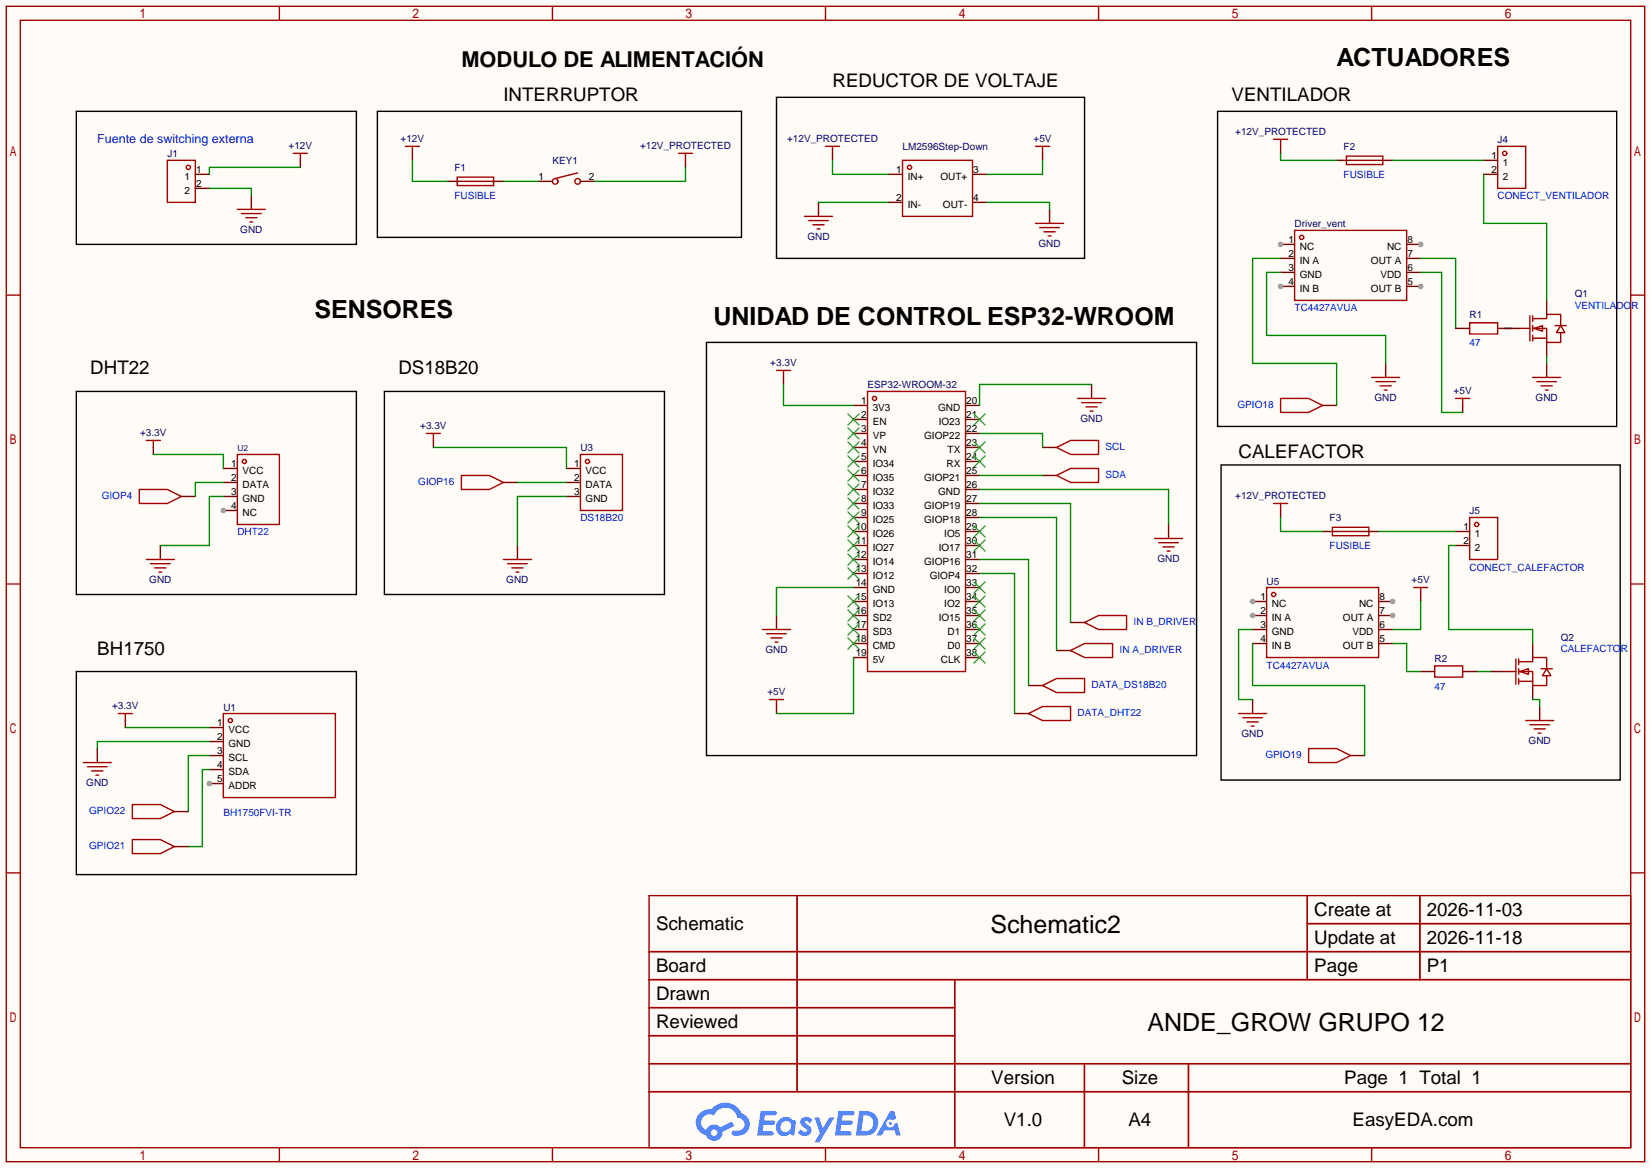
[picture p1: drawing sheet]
<svg xmlns="http://www.w3.org/2000/svg" width="299mm" height="212mm" viewBox="0 0 299 212" stroke-linecap="round" stroke-linejoin="round" font-family="sans-serif">
<path d="M0 0h299.5v211.8h-299.5z" fill="#fffcf7"/>
<g fill="none" stroke="#a10000" stroke-width=".25">
<path d="M1.1 1.1h297.2v209.6h-297.2zM3.7 3.7h292.1v204.5h-292.1zM50.7 1.1v2.6M100.2 1.1v2.6M149.7 1.1v2.6M199.3 1.1v2.6M248.8 1.1v2.6M1.1 53.5h2.6M295.8 53.5h2.5M1.1 105.9h2.6M295.8 105.9h2.5M1.1 158.3h2.6"/>
<path d="M295.8 158.3h2.5M117.7 162.4h178.1v45.8h-178.1zM117.7 172.6h178.1M117.7 177.7h178.1M144.6 162.4v35.6M173.2 177.7v30.5M237.1 162.4v15.3M237.1 167.5h58.7M257.5 162.4v15.3M117.7 182.8h55.5M117.7 192.9h178.1M117.7 187.8h55.5"/>
<path d="M117.7 198h178.1M196.7 192.9v15.3M215.6 192.9v15.3M50.7 208.2v2.5M100.2 208.2v2.5M149.7 208.2v2.5M199.3 208.2v2.5M248.8 208.2v2.5"/>
</g>
<g fill="#5487ff">
<path d="M145.5 202.8a1.3 1.3 0 0 1 1.8 .3l-.4 .6a.54 .54 0 0 0-.9-.2l.1 .2a1.58 1.58 0 0 1 1.1 1.6 1.43 1.43 0 0 1-2.5 .1l.5-.6a.64 .64 0 0 0 .5 .5 .64 .64 0 0 0 .7-.3l-.2-.2a1.6 1.6 0 0 1-1-1.6z"/>
<path d="M147.7 202.7h.9l.7 1.9 1.1-1.9h.9l-2.7 4.5h-.9l1-1.7z"/>
<path d="M138 201.5h1.6a1.31 1.31 0 0 1 1.2 .2 .4 .4 0 0 1-.3 .6h-1.8l-.1 .9h1.6a.4 .4 0 0 1 .4 .4 .4 .4 0 0 1-.4 .4h-1.7l-.2 1.2h.8a1.23 1.23 0 0 1 1.2 .2 .39 .39 0 0 1-.3 .6h-2.7z"/>
<path d="M152.1 201.5h1.6a1.32 1.32 0 0 1 1.3 .2 .39 .39 0 0 1-.4 .6h-1.7l-.2 .9h1.7a.4 .4 0 0 1 .3 .4 .4 .4 0 0 1-.4 .4h-1.7l-.2 1.2h.8a1.23 1.23 0 0 1 1.2 .2 .39 .39 0 0 1-.3 .6h-2.7z"/>
<path d="M161.5 201.5h.7l.4 1.3-.7 .4a.75 .75 0 0 0-1.1 .3 .75 .75 0 0 0 .5 1 .75 .75 0 0 0 .9-.6l.6-.3 .6 2.4h-.9l-.2-1h-1.9l-.5 1h-.9z"/>
<path d="M155.9 201.5l-.7 4.5h1.5a2.27 2.27 0 0 0 2.6-2.3 2.27 2.27 0 0 0-2.7-2.2zM156.6 202.3a1.5 1.5 0 0 1 1.8 1.5 1.5 1.5 0 0 1-1.9 1.4h-.3z"/>
<path d="M141.3 203.1a1.62 1.62 0 0 0-.4 2.1 1.62 1.62 0 0 0 2 .7l.4-.3 .3 .3 .5 .1 .3-2.5-.2-.3h-.4a1.58 1.58 0 0 0-2.5-.1zM141.9 203.6a.99 .99 0 0 1 1.6 .3 .99 .99 0 0 1-.9 1.4 .94 .94 0 0 1-1-.5 .94 .94 0 0 1 .3-1.2z"/>
<path d="M126.9 201.9a2.37 2.37 0 0 0 1.2 4 1.54 1.54 0 0 0 1.7 1 1.54 1.54 0 0 0 1.3-1.6l2.1-1.1-.5-.8-2 1.1a1.57 1.57 0 0 0-2.6 .4 1.5 1.5 0 0 1-.8-2.1 1.5 1.5 0 0 1 2.2-.5 2.23 2.23 0 0 1 2.3-1.4 2.23 2.23 0 0 1 2 1.8 1.16 1.16 0 0 1 1.2 1.1 1.16 1.16 0 0 1-1 1.3h-.7a.47 .47 0 0 0-.6 .3 .47 .47 0 0 0 .4 .6 2.23 2.23 0 0 0 2.3-.7 2.23 2.23 0 0 0 .4-2.3 2.16 2.16 0 0 0-1.3-1.1 3.2 3.2 0 0 0-5.4-.7l-1.2 .1zM129 205.4a.58 .58 0 0 1 1.1 0 .58 .58 0 0 1-1.1 0z"/>
<circle cx="161.5" cy="203.8" r=".28"/>
</g>
<path d="M140.8 17.7h55.9v29.2h-55.9zM13.8 20.2h50.8v24.1h-50.8zM68.5 20.2h66v22.9h-66zM220.9 20.2h72.3v57.1h-72.3zM13.8 71h50.8v36.8h-50.8zM69.7 71h50.8v36.8h-50.8zM128.1 62.1h88.9v74.9h-88.9zM221.5 84.3h72.4v57.2h-72.4zM13.8 121.8h50.8v36.8h-50.8z" fill="none" stroke="#000" stroke-width=".25"/>
<g fill="none" stroke="#a10000" stroke-width=".25">
<path d="M43.1 82.4h7.6v12.7h-7.6z"/>
<circle cx="44.3" cy="83.7" r=".38"/>
</g>
<path d="M40.5 85h2.6M40.5 87.5h2.6M40.5 90h2.6M40.5 92.6h2.6" fill="none" stroke="#870000" stroke-width=".25"/>
<circle cx="40.5" cy="92.6" r=".51" fill="#999"/>
<g fill="none" stroke="#a10000" stroke-width=".25">
<path d="M30.4 29.1h5v7.6h-5zM43.1 38h5M43.8 38.7h3.6M44.6 39.5h2M53.2 27.8h2.6M54.5 27.8v1.3M73.5 26.5h2.6M74.8 26.5v1.3M82.9 32.1h6.6v1.6h-6.6zM83.7 32.9h5.1M104.8 31.4l-4.1 1M123.1 27.8h2.5"/>
<path d="M124.3 27.8v1.3M145.9 39.2h5.1M149.7 26.5h2.6M151 26.5v1.3M163.7 29.1h12.7v10.1h-12.7zM187.8 26.5h2.6M189.1 26.5v1.3M231 25.3h2.6M232.3 25.3v1.2M244.2 28.3h6.6v1.5h-6.6zM245 29.1h5.1M271.7 26.5h5v7.7h-5z"/>
<path d="M45.3 40.3h.5M146.7 40h3.5M147.4 40.8h2.1M148.2 41.5h.5M187.8 40.5h5.1M188.6 41.3h3.6M189.4 42h2M190.1 42.8h.5M234.8 41.8h20.3v12.7h-20.3zM275.5 59.6h2M277.5 57.3v4.5M278 57.8h2.5v-.8h2.6v2.1"/>
<path d="M278 59.6h2.5v2.5h2.6v-1.8M278 57.3v1M278 59.1v1M278.3 59.6l1.5-.5v1zM282.1 59.1h2M283.1 59.1l.7 1.2h-1.5zM26.5 79.9h2.6M27.8 79.9v1.3M77.3 78.6h2.6M78.6 78.6v1.3M140.8 67.2h2.6M142.1 67.2v1.3"/>
<path d="M157.4 71h17.7v50.8h-17.7zM195.5 72.3h5M196.2 73h3.6M197 73.8h2M197.7 74.5h.5M264 72.3h2.6M265.3 72.3v1.2M278 61.3h2.5M278 60.8v1M25.3 88.8h5.1l2.5 1.2-2.5 1.3h-5.1zM83.7 86.2h5.1l2.5 1.3-2.5 1.3h-5.1zM105.3 82.4h7.6v10.2h-7.6z"/>
<path d="M209.4 97.7h5.1M210.2 98.4h3.5M210.9 99.2h2.1M211.7 99.9h.5M231 91.3h2.6M232.3 91.3v1.3M241.7 95.6h6.6v1.6h-6.6zM242.4 96.4h5.1M266.6 93.9h5.1v7.6h-5.1zM138.3 114.2h5.1M139.1 114.9h3.5M139.8 115.7h2.1"/>
<path d="M140.6 116.5h.5M256.4 106.6h2.6M257.7 106.6v1.2M275 119.5v4.6M275.5 119.5v1M21.5 129.4h2.5M22.7 129.4v1.3M139.6 126.9h2.5M140.8 126.9v1.2M186.6 129.4l2.5-1.3h5.1v2.6h-5.1zM189.1 124.3l2.5-1.2h5.1v2.5h-5.1zM272.9 121.8h2.1"/>
<path d="M275.5 120h2.5v-.7h2.5v2M275.5 121.8h2.5v2.5h2.5v-1.7M275.5 123.6h2.5M275.5 121.3v1M275.5 123.1v1M275.7 121.8l1.5-.5v1zM279.5 121.3h2.1M280.5 121.3l.8 1.3h-1.5z"/>
<circle cx="34.2" cy="30.4" r=".38"/>
<circle cx="100.7" cy="32.9" r=".51"/>
<circle cx="104.8" cy="32.9" r=".51"/>
<circle cx="165" cy="30.4" r=".38"/>
<circle cx="272.9" cy="27.8" r=".38"/>
<circle cx="158.6" cy="72.3" r=".38"/>
<circle cx="106.6" cy="83.7" r=".38"/>
<circle cx="267.8" cy="95.1" r=".38"/>
</g>
<g fill="none" stroke="#870000" stroke-width=".25">
<path d="M35.4 31.6h2.6M35.4 34.2h2.6M45.6 35.4v2.6M54.5 29.1v1.3M74.8 27.8v1.3M81.2 32.9h2.5M88.8 32.9h2.5M97.7 32.9h2.5M105.3 32.9h2.5M124.3 29.1v1.3M148.5 36.7v2.5M151 27.8v1.3"/>
<path d="M161.2 31.6h2.5M161.2 36.7h2.5M176.4 31.6h2.5M176.4 36.7h2.5M189.1 27.8v1.3M190.4 38v2.5M232.3 26.5v1.3M242.4 29.1h2.6M250.1 29.1h2.5M269.1 29.1h2.6M269.1 31.6h2.6M255.1 44.3h2.6"/>
<path d="M272.9 59.6h2.6M280.5 54.5v2.5M78.6 79.9v1.3M142.1 68.5v1.2M154.8 73.5h2.6M154.8 76.1h2.6M154.8 78.6h2.6M175.1 73.5h2.6M175.1 76.1h2.6M175.1 78.6h2.6M198 69.7v2.6M265.3 73.5v1.3"/>
<path d="M280.5 62.1v2.5M27.8 81.2v1.2M32.9 90h2.5M91.3 87.5h2.6M102.7 85h2.6M102.7 87.5h2.6M102.7 90h2.6M154.8 96.4h2.6M154.8 81.2h2.6M154.8 83.7h2.6M154.8 86.2h2.6M154.8 88.8h2.6"/>
<path d="M154.8 91.3h2.6M154.8 93.9h2.6M154.8 98.9h2.6M175.1 96.4h2.6M175.1 81.2h2.6M175.1 83.7h2.6M175.1 86.2h2.6M175.1 88.8h2.6M175.1 91.3h2.6M175.1 93.9h2.6M175.1 98.9h2.6M212 95.1v2.6"/>
<path d="M232.3 92.6v1.3M239.9 96.4h2.5M247.5 96.4h2.6M264 96.4h2.6M264 98.9h2.6M140.8 111.6v2.6M154.8 101.5h2.6M154.8 104h2.6M154.8 106.6h2.6M154.8 109.1h2.6M154.8 111.6h2.6M154.8 114.2h2.6"/>
<path d="M154.8 116.7h2.6M154.8 119.3h2.6M175.1 101.5h2.6M175.1 104h2.6M175.1 106.6h2.6M175.1 109.1h2.6M175.1 111.6h2.6M175.1 114.2h2.6M175.1 116.7h2.6M175.1 119.3h2.6M257.7 107.8v1.3M278 116.7v2.6"/>
<path d="M22.7 130.7v1.3M140.8 128.1v1.3M184 129.4h2.6M186.6 124.3h2.5M270.4 121.8h2.5M278 124.3v2.6"/>
</g>
<g fill="none" stroke="#3c3" stroke-width=".25">
<path d="M153.8 75.1l2 2M153.8 77.6l2 2M155.8 75.1l-2 2M155.8 77.6l-2 2M176.7 75.1l2 2M178.7 75.1l-2 2M153.8 80.1l2 2.1M153.8 82.7l2 2M153.8 85.2l2 2M153.8 87.8l2 2M153.8 90.3l2 2M153.8 92.8l2 2.1"/>
<path d="M153.8 95.4l2 2M153.8 97.9l2 2M155.8 80.1l-2 2.1M155.8 82.7l-2 2M155.8 85.2l-2 2M155.8 87.8l-2 2M155.8 90.3l-2 2M155.8 92.8l-2 2.1M155.8 95.4l-2 2M155.8 97.9l-2 2M176.7 80.1l2 2.1M176.7 82.7l2 2"/>
<path d="M176.7 95.4l2 2M176.7 97.9l2 2M178.7 80.1l-2 2.1M178.7 82.7l-2 2M178.7 95.4l-2 2M178.7 97.9l-2 2M153.8 100.5l2 2M153.8 103l2 2M153.8 108.1l2 2M153.8 110.6l2 2M153.8 113.2l2 2M153.8 115.7l2 2"/>
<path d="M155.8 100.5l-2 2M155.8 103l-2 2M155.8 108.1l-2 2M155.8 110.6l-2 2M155.8 113.2l-2 2M155.8 115.7l-2 2M176.7 105.5l2 2.1M176.7 108.1l2 2M176.7 110.6l2 2M176.7 113.2l2 2M176.7 115.7l2 2M176.7 118.2l2 2.1"/>
<path d="M178.7 105.5l-2 2.1M178.7 108.1l-2 2M178.7 110.6l-2 2M178.7 113.2l-2 2M178.7 115.7l-2 2M178.7 118.2l-2 2.1"/>
</g>
<g fill="none" stroke="#008700" stroke-width=".25">
<path d="M38 34.2h7.6v1.2M54.5 30.4h-16.5v1.2M74.8 29.1v3.8h6.4M91.3 32.9h6.4M124.3 30.4v2.5h-16.5M148.5 36.7h12.7M151 29.1v2.5h10.2M178.9 36.7h11.5v1.3M189.1 29.1v2.5h-10.2M142.1 69.7v3.8h12.7M198 69.7h-20.3v3.8M177.7 88.8h34.3v6.3"/>
<path d="M154.8 119.3v10.1h-14M154.8 106.6h-14v5M177.7 104h6.3v25.4M177.7 101.5h8.9v22.8"/>
</g>
<circle cx="257.7" cy="44.3" r=".51" fill="#999"/>
<path d="M255.1 46.9h2.6M255.1 49.4h2.6M255.1 51.9h2.6" fill="none" stroke="#870000" stroke-width=".25"/>
<circle cx="257.7" cy="51.9" r=".51" fill="#999"/>
<path d="M232.3 51.9h2.5" fill="none" stroke="#870000" stroke-width=".25"/>
<circle cx="232.3" cy="51.9" r=".51" fill="#999"/>
<path d="M232.3 49.4h2.5M232.3 46.9h2.5M232.3 44.3h2.5" fill="none" stroke="#870000" stroke-width=".25"/>
<circle cx="232.3" cy="44.3" r=".51" fill="#999"/>
<g fill="none" stroke="#a10000" stroke-width=".25">
<path d="M229.7 106.6h20.4v12.7h-20.4z"/>
<circle cx="236.1" cy="43.1" r=".38"/>
</g>
<path d="M250.1 109.1h2.5" fill="none" stroke="#870000" stroke-width=".25"/>
<circle cx="252.6" cy="109.1" r=".51" fill="#999"/>
<path d="M250.1 111.6h2.5" fill="none" stroke="#870000" stroke-width=".25"/>
<circle cx="252.6" cy="111.6" r=".51" fill="#999"/>
<path d="M227.2 114.2h2.5M227.2 116.7h2.5M227.2 111.6h2.5M250.1 114.2h2.5M250.1 116.7h2.5" fill="none" stroke="#870000" stroke-width=".25"/>
<circle cx="227.2" cy="111.6" r=".51" fill="#999"/>
<path d="M227.2 109.1h2.5" fill="none" stroke="#870000" stroke-width=".25"/>
<circle cx="227.2" cy="109.1" r=".51" fill="#999"/>
<g fill="none" stroke="#a10000" stroke-width=".25">
<path d="M232.3 72.3h5.1l2.5 1.2-2.5 1.3h-5.1zM248.8 68.5h5.1M249.6 69.2h3.5M250.3 70h2M251.1 70.7h.5M278 68.5h5.1M278.8 69.2h3.5M279.5 70h2.1M280.3 70.7h.5M191.6 81.2l2.6-1.3h5.1v2.5h-5.1zM191.6 86.2l2.6-1.2h5.1v2.5h-5.1zM26.5 101.5h5.1"/>
<path d="M27.3 102.2h3.6M28.1 103h2M28.8 103.8h.5M91.3 101.5h5.1M92.1 102.2h3.5M92.8 103h2.1M93.6 103.8h.5M194.2 118l2.5-1.3h5.1v2.6h-5.1zM196.7 112.9l2.6-1.3h5v2.6h-5zM15.1 138.3h5.1M15.9 139.1h3.5M16.6 139.8h2.1"/>
<path d="M40.5 129.4h20.3v15.3h-20.3zM237.4 135.8h5l2.6 1.2-2.6 1.3h-5zM17.4 140.6h.5"/>
<circle cx="231" cy="107.8" r=".38"/>
<circle cx="41.8" cy="130.7" r=".38"/>
</g>
<g fill="none" stroke="#008700" stroke-width=".25">
<path d="M232.3 27.8v1.3h10.1M252.6 29.1h16.5M269.1 31.6v8.9h11.4v14M232.3 46.9h-5.1v19h15.2v7.6M257.7 46.9h6.3v12.7M272.9 59.6h1.3M27.8 82.4h12.7v2.6M40.5 87.5h-5.1v2.5M40.5 90h-2.5v8.9h-8.9M78.6 81.2h24.1v3.8M93.9 87.5h8.8M102.7 90h-8.8v8.9"/>
<path d="M177.7 93.9h13.9v24.1"/>
</g>
<g fill="none" stroke="#870000" stroke-width=".25">
<path d="M239.9 73.5h2.5M251.3 65.9v2.6M280.5 65.9v2.6M29.1 98.9v2.6M93.9 98.9v2.6M189.1 81.2h2.5M189.1 86.2h2.5M191.6 118h2.6M194.2 112.9h2.5M17.7 135.8v2.5M38 137h2.5M38 132h2.5"/>
<path d="M38 134.5h2.5M38 139.6h2.5M245 137h2.5M38 142.1h2.5"/>
</g>
<circle cx="38" cy="142.1" r=".51" fill="#999"/>
<g fill="none" stroke="#008700" stroke-width=".25">
<path d="M232.3 49.4h-2.6v11.4h21.6v5.1M257.7 49.4h3.8v25.4h3.8M177.7 78.6h11.4v2.6M280.5 64.6v1.3M177.7 86.2h11.4M177.7 91.3h16.5v21.6M232.3 93.9v2.5h7.6M250.1 96.4h13.9M264 98.9h-1.2v15.3h15.2v2.5M227.2 114.2h-2.5v12.7h2.5M227.2 116.7v7.6h20.3v12.7M252.6 116.7h2.5v5.1h2.6"/>
<path d="M257.7 109.1v5.1h-5.1M22.7 132h15.3M38 134.5h-20.3v1.3M38 137h-3.8v10.2M38 139.6h-1.3v13.9h-2.5M267.8 121.8h2.6M278 126.9h1.3v1.2"/>
</g>
<path d="M264 59.6h2.6M271.7 59.6h2.5M227.2 126.9v2.5M257.7 121.8h2.5M265.3 121.8h2.5M279.3 128.1v2.6M31.6 147.2h2.6M31.6 153.5h2.6" fill="none" stroke="#870000" stroke-width=".25"/>
<path d="M266.6 58.5h5.1v2.1h-5.1zM224.7 129.4h5M225.4 130.2h3.6M226.2 130.9h2M226.9 131.7h.6M260.2 120.8h5.1v2h-5.1zM276.7 130.7h5.1M277.5 131.4h3.6M278.3 132.2h2M279 133h.5M24 145.9h5.1l2.5 1.3-2.5 1.3h-5.1zM24 152.3h5.1l2.5 1.2-2.5 1.3h-5.1z" fill="none" stroke="#a10000" stroke-width=".25"/>
<g font-size="4.5">
<text x="242.4" y="12">ACTUADORES</text>
<text x="57" y="57.7">SENSORES</text>
<text x="129.4" y="59">UNIDAD DE CONTROL ESP32-WROOM</text>
<text x="179.6" y="169.2">Schematic2</text>
<text x="208.1" y="187">ANDE_GROW GRUPO 12</text>
</g>
<text font-size="4" x="83.7" y="12.1">MODULO DE ALIMENTACIÓN</text>
<g font-size="3.4">
<text x="151" y="15.8">REDUCTOR DE VOLTAJE</text>
<text x="91.3" y="18.4">INTERRUPTOR</text>
<text x="223.4" y="18.4">VENTILADOR</text>
<text x="16.4" y="67.9">DHT22</text>
<text x="72.3" y="67.9">DS18B20</text>
<text x="224.7" y="83.1">CALEFACTOR</text>
<text x="17.7" y="118.7">BH1750</text>
<text x="238.4" y="166.1">Create at</text>
<text x="258.8" y="166.1">2026-11-03</text>
<text x="119" y="168.7">Schematic</text>
<text x="238.4" y="171.2">Update at</text>
<text x="258.8" y="171.2">2026-11-18</text>
<text x="119" y="176.3">Board</text>
<text x="238.4" y="176.3">Page</text>
<text x="258.8" y="176.3">P1</text>
<text x="119" y="181.4">Drawn</text>
<text x="119" y="186.5">Reviewed</text>
<text x="179.8" y="196.6">Version</text>
<text x="203.5" y="196.6">Size</text>
<text x="243.8" y="196.6">Page 1 Total 1</text>
<text x="182.1" y="204.2">V1.0</text>
<text x="204.7" y="204.2">A4</text>
<text x="245.3" y="204.2">EasyEDA.com</text>
</g>
<text font-size="2.3" fill="#00f" x="17.7" y="26">Fuente de switching externa</text>
<g font-size="1.8" fill="#000080">
<text x="30.4" y="28.5">J1</text>
<text x="52.3" y="27">+12V</text>
<text x="72.7" y="25.7">+12V</text>
<text x="100.2" y="29.8">KEY1</text>
<text x="116.1" y="27">+12V_PROTECTED</text>
<text x="142.8" y="25.7">+12V_PROTECTED</text>
<text x="163.7" y="27.3">LM2596Step-Down</text>
<text x="187.5" y="25.7">+5V</text>
<text x="224" y="24.5">+12V_PROTECTED</text>
<text x="243.7" y="27.3">F2</text>
<text x="271.7" y="26">J4</text>
<text x="82.4" y="31.1">F1</text>
<text x="234.8" y="41.2">Driver_vent</text>
<text x="43.6" y="42.3">GND</text>
<text x="146.4" y="43.5">GND</text>
<text x="188.4" y="44.8">GND</text>
<text x="285.6" y="53.9">Q1</text>
<text x="266.6" y="57.7">R1</text>
<text x="139.7" y="66.4">+3.3V</text>
<text x="157.4" y="70.4">ESP32-WROOM-32</text>
<text x="263.7" y="71.5">+5V</text>
<text x="76.2" y="77.8">+3.3V</text>
<text x="196" y="76.5">GND</text>
<text x="249.3" y="72.7">GND</text>
<text x="278.5" y="72.7">GND</text>
<text x="25.4" y="79.1">+3.3V</text>
<text x="105.3" y="81.9">U3</text>
<text x="224" y="90.5">+12V_PROTECTED</text>
<text x="241.2" y="94.6">F3</text>
<text x="266.6" y="93.3">J5</text>
<text x="209.9" y="101.9">GND</text>
<text x="27.1" y="105.8">GND</text>
<text x="91.8" y="105.8">GND</text>
<text x="229.7" y="106">U5</text>
<text x="256" y="105.8">+5V</text>
<text x="138.8" y="118.5">GND</text>
<text x="260.2" y="120">R2</text>
<text x="283.1" y="116.2">Q2</text>
<text x="20.3" y="128.6">+3.3V</text>
<text x="40.5" y="128.9">U1</text>
<text x="139.2" y="126.1">+5V</text>
<text x="225.2" y="133.7">GND</text>
<text x="277.3" y="135">GND</text>
<text x="15.6" y="142.6">GND</text>
</g>
<g font-size="1.8">
<text x="270.5" y="28.8">1</text>
<text x="33.5" y="32.6">1</text>
<text x="33.5" y="35.1">2</text>
<text x="35.6" y="31.3">1</text>
<text x="35.6" y="33.9">2</text>
<text x="97.7" y="32.6">1</text>
<text x="106.8" y="32.6">2</text>
<text x="162.6" y="31.3">1</text>
<text x="164.6" y="32.6">IN+</text>
<text x="170.6" y="32.6">OUT+</text>
<text x="176.5" y="31.3">3</text>
<text x="270.5" y="31.3">2</text>
<text x="272.6" y="30">1</text>
<text x="272.6" y="32.6">2</text>
<text x="162.6" y="36.4">2</text>
<text x="164.6" y="37.7">IN-</text>
<text x="171" y="37.7">OUT-</text>
<text x="176.5" y="36.4">4</text>
<text x="233.7" y="46.6">2</text>
<text x="233.7" y="44">1</text>
<text x="235.8" y="47.8">IN A</text>
<text x="235.8" y="45.3">NC</text>
<text x="248.7" y="47.8">OUT A</text>
<text x="251.6" y="45.3">NC</text>
<text x="255.3" y="44">8</text>
<text x="255.3" y="46.6">7</text>
<text x="233.7" y="51.6">4</text>
<text x="233.7" y="49.1">3</text>
<text x="235.8" y="52.9">IN B</text>
<text x="235.8" y="50.4">GND</text>
<text x="248.7" y="52.9">OUT B</text>
<text x="250.4" y="50.4">VDD</text>
<text x="255.3" y="49.1">6</text>
<text x="255.3" y="51.6">5</text>
<text x="156.2" y="73.2">1</text>
<text x="156.2" y="75.8">2</text>
<text x="158.3" y="74.5">3V3</text>
<text x="158.3" y="77">EN</text>
<text x="170.2" y="74.5">GND</text>
<text x="170.3" y="77">IO23</text>
<text x="175.3" y="73.2">20</text>
<text x="175.3" y="75.8">21</text>
<text x="156.2" y="78.3">3</text>
<text x="156.2" y="80.8">4</text>
<text x="156.2" y="83.4">5</text>
<text x="158.3" y="79.6">VP</text>
<text x="158.3" y="82.1">VN</text>
<text x="167.6" y="79.6">GIOP22</text>
<text x="171.9" y="82.1">TX</text>
<text x="175.3" y="78.3">22</text>
<text x="175.3" y="80.8">23</text>
<text x="175.3" y="83.4">24</text>
<text x="41.9" y="84.7">1</text>
<text x="41.9" y="87.2">2</text>
<text x="41.9" y="89.7">3</text>
<text x="44" y="85.9">VCC</text>
<text x="44" y="88.5">DATA</text>
<text x="104.1" y="84.7">1</text>
<text x="104.1" y="87.2">2</text>
<text x="104.1" y="89.7">3</text>
<text x="106.2" y="85.9">VCC</text>
<text x="106.2" y="88.5">DATA</text>
<text x="156.2" y="85.9">6</text>
<text x="156.2" y="88.5">7</text>
<text x="158.3" y="84.7">IO34</text>
<text x="158.3" y="87.2">IO35</text>
<text x="158.3" y="89.7">IO32</text>
<text x="167.6" y="87.2">GIOP21</text>
<text x="170.2" y="89.7">GND</text>
<text x="171.7" y="84.7">RX</text>
<text x="175.3" y="85.9">25</text>
<text x="175.3" y="88.5">26</text>
<text x="41.9" y="92.3">4</text>
<text x="44" y="91">GND</text>
<text x="44" y="93.5">NC</text>
<text x="106.2" y="91">GND</text>
<text x="156.2" y="91">8</text>
<text x="156.2" y="93.5">9</text>
<text x="158.3" y="92.3">IO33</text>
<text x="158.3" y="94.8">IO25</text>
<text x="167.6" y="92.3">GIOP19</text>
<text x="167.6" y="94.8">GIOP18</text>
<text x="175.3" y="91">27</text>
<text x="175.3" y="93.5">28</text>
<text x="155.2" y="96.1">10</text>
<text x="155.2" y="98.6">11</text>
<text x="155.2" y="101.2">12</text>
<text x="158.3" y="97.4">IO26</text>
<text x="158.3" y="99.9">IO27</text>
<text x="170.3" y="99.9">IO17</text>
<text x="171.3" y="97.4">IO5</text>
<text x="175.3" y="96.1">29</text>
<text x="175.3" y="98.6">30</text>
<text x="175.3" y="101.2">31</text>
<text x="265.4" y="96.1">1</text>
<text x="265.4" y="98.6">2</text>
<text x="267.5" y="97.4">1</text>
<text x="267.5" y="99.9">2</text>
<text x="155.2" y="103.7">13</text>
<text x="155.2" y="106.2">14</text>
<text x="158.3" y="102.4">IO14</text>
<text x="158.3" y="105">IO12</text>
<text x="158.3" y="107.5">GND</text>
<text x="167.6" y="102.4">GIOP16</text>
<text x="168.6" y="105">GIOP4</text>
<text x="171.3" y="107.5">IO0</text>
<text x="175.3" y="103.7">32</text>
<text x="175.3" y="106.2">33</text>
<text x="155.2" y="108.8">15</text>
<text x="155.2" y="111.3">16</text>
<text x="155.2" y="113.9">17</text>
<text x="158.3" y="110.1">IO13</text>
<text x="158.3" y="112.6">SD2</text>
<text x="170.3" y="112.6">IO15</text>
<text x="171.3" y="110.1">IO2</text>
<text x="175.3" y="108.8">34</text>
<text x="175.3" y="111.3">35</text>
<text x="175.3" y="113.9">36</text>
<text x="228.6" y="113.9">3</text>
<text x="228.6" y="111.3">2</text>
<text x="228.6" y="108.8">1</text>
<text x="230.7" y="112.6">IN A</text>
<text x="230.7" y="110.1">NC</text>
<text x="243.6" y="112.6">OUT A</text>
<text x="246.5" y="110.1">NC</text>
<text x="250.2" y="108.8">8</text>
<text x="250.2" y="111.3">7</text>
<text x="250.2" y="113.9">6</text>
<text x="155.2" y="116.4">18</text>
<text x="155.2" y="118.9">19</text>
<text x="158.3" y="115.1">SD3</text>
<text x="158.3" y="117.7">CMD</text>
<text x="171.9" y="115.1">D1</text>
<text x="171.9" y="117.7">D0</text>
<text x="175.3" y="116.4">37</text>
<text x="175.3" y="118.9">38</text>
<text x="228.6" y="116.4">4</text>
<text x="230.7" y="117.7">IN B</text>
<text x="230.7" y="115.1">GND</text>
<text x="243.6" y="117.7">OUT B</text>
<text x="245.3" y="115.1">VDD</text>
<text x="250.2" y="116.4">5</text>
<text x="158.3" y="120.2">5V</text>
<text x="170.7" y="120.2">CLK</text>
<text x="39.4" y="131.6">1</text>
<text x="39.4" y="134.2">2</text>
<text x="39.4" y="136.7">3</text>
<text x="41.5" y="132.9">VCC</text>
<text x="41.5" y="135.5">GND</text>
<text x="41.5" y="138">SCL</text>
<text x="39.4" y="139.3">4</text>
<text x="39.4" y="141.8">5</text>
<text x="41.5" y="140.5">SDA</text>
<text x="41.5" y="143.1">ADDR</text>
</g>
<g font-size="1.8" fill="#00f">
<text x="243.7" y="32.3">FUSIBLE</text>
<text x="82.4" y="36.2">FUSIBLE</text>
<text x="271.7" y="36.2">CONECT_VENTILADOR</text>
<text x="234.8" y="56.5">TC4427AVUA</text>
<text x="285.6" y="56">VENTILADOR</text>
<text x="266.6" y="62.8">47</text>
<text x="224.5" y="74">GPIO18</text>
<text x="200.5" y="81.6">SCL</text>
<text x="75.9" y="88">GIOP16</text>
<text x="200.5" y="86.7">SDA</text>
<text x="18.5" y="90.5">GIOP4</text>
<text x="105.3" y="94.6">DS18B20</text>
<text x="43.1" y="97.1">DHT22</text>
<text x="241.2" y="99.7">FUSIBLE</text>
<text x="266.6" y="103.5">CONECT_CALEFACTOR</text>
<text x="205.6" y="113.4">IN B_DRIVER</text>
<text x="203.1" y="118.5">IN A_DRIVER</text>
<text x="283.1" y="118.2">CALEFACTOR</text>
<text x="198" y="124.8">DATA_DS18B20</text>
<text x="229.7" y="121.2">TC4427AVUA</text>
<text x="260.2" y="125.1">47</text>
<text x="195.5" y="129.9">DATA_DHT22</text>
<text x="229.5" y="137.5">GPIO19</text>
<text x="16.2" y="147.7">GPIO22</text>
<text x="40.5" y="147.9">BH1750FVI-TR</text>
<text x="16.2" y="154">GPIO21</text>
</g>
<text font-size="1.5" fill="#000080" x="43.1" y="81.9">U2</text>
</svg>
